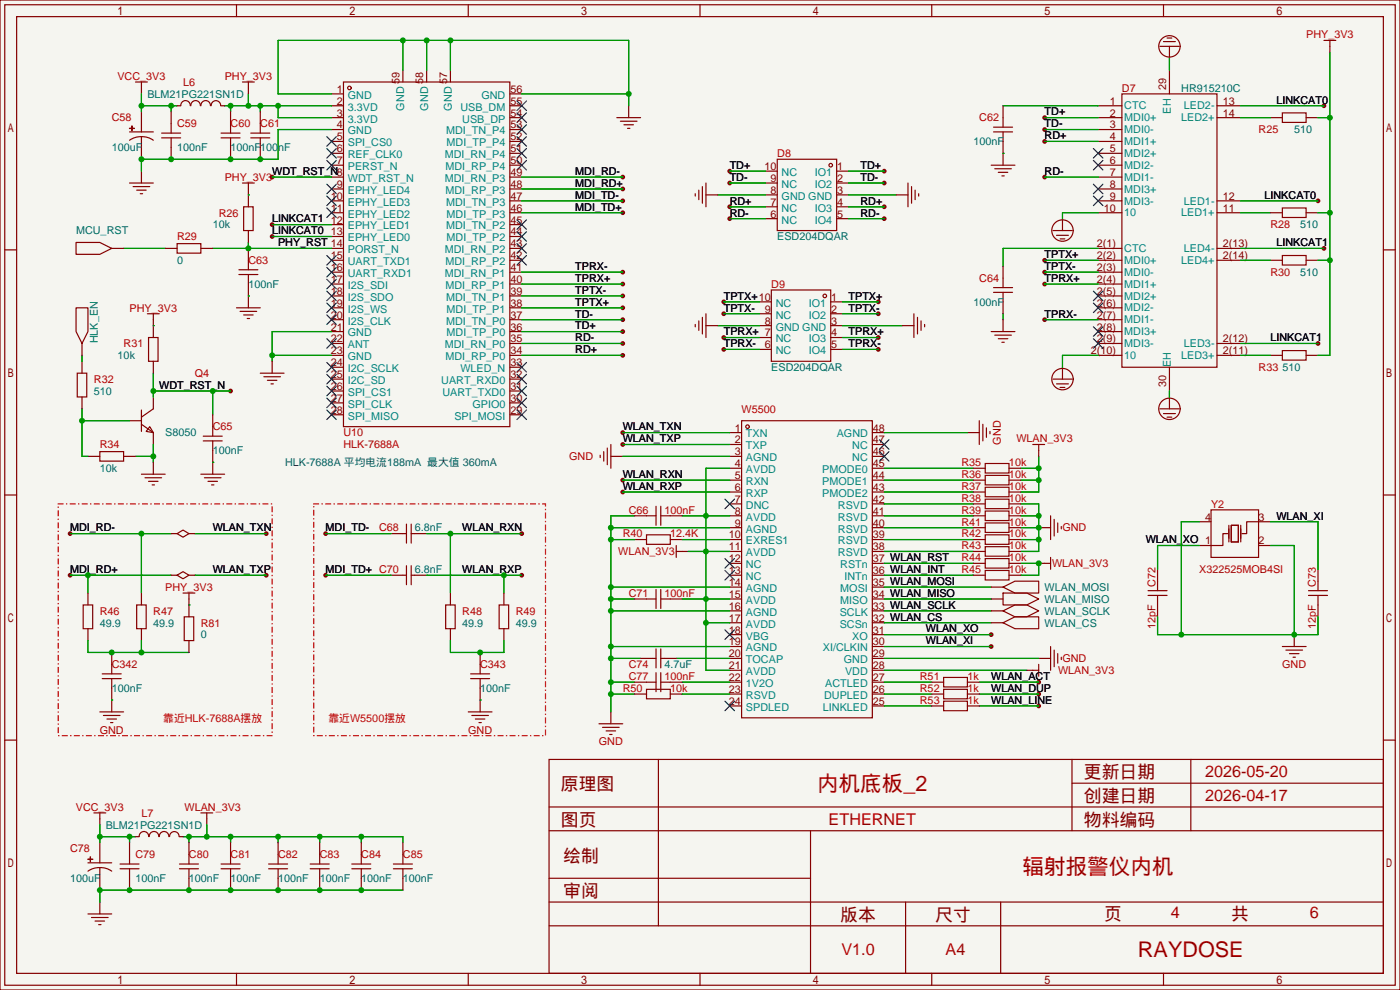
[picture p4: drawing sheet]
<svg xmlns="http://www.w3.org/2000/svg" width="299mm" height="212mm" viewBox="0 0 299 212" stroke-linecap="round" stroke-linejoin="round" font-family="sans-serif">
<path d="M0 0h299.2v211.6h-299.2z" fill="#f5f5f0" stroke="#850000" stroke-width=".25"/>
<g fill="#850000">
<circle cx="223.3" cy="27.7" r=".51"/>
<circle cx="223.3" cy="25.1" r=".51"/>
<circle cx="223.3" cy="30.2" r=".51"/>
<circle cx="223.3" cy="37.8" r=".51"/>
<circle cx="223.3" cy="55.6" r=".51"/>
<circle cx="223.3" cy="58.2" r=".51"/>
<circle cx="223.3" cy="68.3" r=".51"/>
<circle cx="223.3" cy="60.7" r=".51"/>
<circle cx="283" cy="53.1" r=".51"/>
<circle cx="281.7" cy="73.4" r=".51"/>
<circle cx="281.7" cy="42.9" r=".51"/>
<circle cx="187.7" cy="64.5" r=".51"/>
<circle cx="187.7" cy="67.1" r=".51"/>
<circle cx="187.7" cy="72.1" r=".51"/>
<circle cx="187.7" cy="74.7" r=".51"/>
<circle cx="154.7" cy="74.7" r=".51"/>
<circle cx="154.7" cy="67.1" r=".51"/>
<circle cx="154.7" cy="64.5" r=".51"/>
<circle cx="189" cy="36.6" r=".51"/>
<circle cx="189" cy="39.1" r=".51"/>
<circle cx="189" cy="44.2" r=".51"/>
<circle cx="189" cy="46.7" r=".51"/>
<circle cx="156" cy="46.7" r=".51"/>
<circle cx="156" cy="44.2" r=".51"/>
<circle cx="156" cy="39.1" r=".51"/>
<circle cx="156" cy="36.6" r=".51"/>
<circle cx="154.7" cy="72.1" r=".51"/>
<circle cx="283" cy="22.6" r=".51"/>
<circle cx="133.1" cy="75.9" r=".51"/>
<circle cx="133.1" cy="73.4" r=".51"/>
<circle cx="133.1" cy="70.9" r=".51"/>
<circle cx="133.1" cy="68.3" r=".51"/>
<circle cx="133.1" cy="65.8" r=".51"/>
<circle cx="133.1" cy="63.2" r=".51"/>
<circle cx="133.1" cy="60.7" r=".51"/>
<circle cx="133.1" cy="58.2" r=".51"/>
<circle cx="58.2" cy="50.5" r=".51"/>
<circle cx="58.2" cy="48" r=".51"/>
<circle cx="58.2" cy="37.8" r=".51"/>
<circle cx="49.3" cy="83.6" r=".51"/>
<circle cx="133.1" cy="37.8" r=".51"/>
<circle cx="133.1" cy="40.4" r=".51"/>
<circle cx="133.1" cy="42.9" r=".51"/>
<circle cx="133.1" cy="45.5" r=".51"/>
<circle cx="133.1" cy="92.5" r=".51"/>
<circle cx="133.1" cy="95" r=".51"/>
<circle cx="133.1" cy="102.6" r=".51"/>
<circle cx="133.1" cy="105.2" r=".51"/>
<circle cx="211.8" cy="135.6" r=".51"/>
<circle cx="211.8" cy="138.2" r=".51"/>
<circle cx="222" cy="145.8" r=".51"/>
<circle cx="222" cy="148.3" r=".51"/>
<circle cx="222" cy="150.9" r=".51"/>
<circle cx="111.5" cy="114" r=".51"/>
<circle cx="111.5" cy="122.9" r=".51"/>
<circle cx="69.6" cy="114" r=".51"/>
<circle cx="69.6" cy="122.9" r=".51"/>
<circle cx="15" cy="114" r=".51"/>
<circle cx="15" cy="122.9" r=".51"/>
<circle cx="56.9" cy="114" r=".51"/>
<circle cx="56.9" cy="122.9" r=".51"/>
</g>
<g fill="none" stroke="#850000" stroke-width=".25">
<path d="M1 1h297.2v209.6h-297.2zM3.6 3.6h292.1v204.4h-292.1zM29 17.5h2.5M30.2 17.5v2.6M50.5 1v2.6M51.8 17.5h2.6M53.1 17.5v2.6M73.4 17.5h35.6v73.7h-35.6zM86.1 15v2.5M91.2 15v2.5M96.3 15v2.5M100.1 1v2.6"/>
<path d="M149.6 1v2.6M199.1 1v2.6M247.9 9.9h4.1M248.7 1v2.6M248.7 8.9h2.5M249.4 8.1h1M249.9 9.9v2.5M249.9 15v5.1M283 8.6h2.5M284.2 8.6v2.6M27.7 27.4l1 .1zM27.7 39.1h5.1"/>
<path d="M27.7 28.2h5.1M28.2 26.9v1zM28.4 39.9h3.6M30.2 29.2l1.6 .3 1 .5M30.2 29.2l-1 .1-1.5 .7M30.2 23.9v4.3M30.2 29.2v4.8M30.2 36.6v2.5M34.5 29.5h4.1M34.5 28.4h4.1M36.6 23.9v4.5M36.6 29.5v4.5"/>
<path d="M40.7 22.6a1.01 1.01 0 0 0-1-1.1 1.01 1.01 0 0 0-1.1 1.1h-.8M40.8 22.6a1.01 1.01 0 0 1 1-1.1 1.01 1.01 0 0 1 1 1.1M42.9 22.6a1.01 1.01 0 0 1 1.1-1.1 1.01 1.01 0 0 1 1 1.1M45.1 22.6a1.01 1.01 0 0 1 1-1.1 1.01 1.01 0 0 1 1.1 1.1M47.2 22.6h.8M47.2 29.5h4.1M47.2 28.4h4.1M49.3 23.9v4.5M49.3 29.5v4.5M51.8 39.1h2.6M53.1 39.1v5.1M53.6 29.5h4.1"/>
<path d="M53.6 28.4h4.1M55.6 23.9v4.5M55.6 29.5v4.5M70.9 22.6h2.5M70.9 25.1h2.5M70.9 37.8h2.5M70.9 35.3h2.5M70.9 32.8h2.5M70.9 30.2h2.5M70.9 27.7h2.5M70.9 20.1h2.5M109 22.6h2.5"/>
<path d="M109 25.1h2.5M109 37.8h2.5M109 35.3h2.5M109 32.8h2.5M109 30.2h2.5M109 27.7h2.5M109 20.1h2.5M131.8 25.1h5.1M132.6 25.9h3.5M133.3 26.7h2.1M134.1 27.4h.5M134.4 22.6v2.5"/>
<path d="M150.1 39.9v3.5M150.9 39.1v5.1M163.6 36.6h2.5M163.6 39.1h2.5M166.1 34h12.7v15.3h-12.7zM178.8 36.6h2.6M178.8 39.1h2.6M194.1 39.1v5.1M194.8 39.9v3.5M211.8 35.3h5.1M212.3 27.2h4.1M212.3 28.2h4.1"/>
<path d="M212.6 36.1h3.6M213.4 36.8h2M214.1 37.6h.5M214.4 22.6v4.6M214.4 28.2v7.1M234.7 22.6h5.1M234.7 25.1h5.1M234.7 37.8h5.1M234.7 35.3h5.1M234.7 32.8h5.1M234.7 30.2h5.1M234.7 27.7h5.1"/>
<path d="M239.8 20.1h20.3v58.4h-20.3zM260.1 22.6h5.1M260.1 25.1h5.1M271.5 25.1h2.6M274.1 24.1h5v2.1h-5zM279.1 25.1h2.6M1 53.4h2.6M16.3 51.8h5l2.6 1.3-2.6 1.3h-5zM23.9 53.1h2.5M29.2 40.6h2M30 41.4h.5M35.3 53.1h2.5"/>
<path d="M37.8 52.1h5.1v2h-5.1zM42.9 53.1h2.6M51.1 58.7h4M51.1 57.7h4M52.1 44.2h2v5.1h-2zM53.1 49.3v2.5M53.1 53.1v4.6M53.1 58.7v7.1M70.9 53.1h2.5M70.9 55.6h2.5M70.9 42.9h2.5M70.9 45.5h2.5"/>
<path d="M70.9 40.4h2.5M70.9 58.2h2.5M70.9 48h2.5M70.9 50.5h2.5M109 53.1h2.5M109 55.6h2.5M109 42.9h2.5M109 45.5h2.5M109 40.4h2.5M109 58.2h2.5M109 48h2.5M109 50.5h2.5"/>
<path d="M148.6 41.4v.5M149.4 40.6v2.1M150.9 41.7h2.5M163.6 41.7h2.5M163.6 44.2h2.5M163.6 46.7h2.5M178.8 41.7h2.6M178.8 44.2h2.6M178.8 46.7h2.6M191.5 41.7h2.6M195.6 40.6v2.1M196.3 41.4v.5"/>
<path d="M214.4 56.9v4.6M225 49.3h4.1M225.8 50.3h2.5M226.6 51.1h1M227.1 46.7v2.6M234.7 53.1h5.1M234.7 55.6h5.1M234.7 42.9h5.1M234.7 45.5h5.1M234.7 40.4h5.1M234.7 58.2h5.1M260.1 53.1h5.1"/>
<path d="M260.1 55.6h5.1M260.1 42.9h5.1M260.1 45.5h5.1M271.5 55.6h2.6M271.5 45.5h2.6M274.1 44.4h5v2.1h-5zM274.1 54.6h5v2h-5zM279.1 55.6h2.6M279.1 45.5h2.6M295.7 53.4h2.5M16.3 65.8h2.5v5.1l-1.3 2.5-1.2-2.5zM16.5 79.8h2v5h-2z"/>
<path d="M17.5 73.4v2.5M17.5 77.2v2.6M31.5 67.1h2.5M31.7 72.1h2.1v5.1h-2.1zM32.8 67.1v5M32.8 77.2v2.6M50.5 65.8h5.1M51.3 66.5h3.6M52.1 67.3h2M52.8 68.1h.5M55.6 79.8h5.1M58.2 77.2v2.6"/>
<path d="M70.9 73.4h2.5M70.9 75.9h2.5M70.9 60.7h2.5M70.9 63.2h2.5M70.9 65.8h2.5M70.9 68.3h2.5M70.9 70.9h2.5M70.9 78.5h2.5M109 73.4h2.5M109 75.9h2.5M109 60.7h2.5M109 63.2h2.5"/>
<path d="M109 65.8h2.5M109 68.3h2.5M109 70.9h2.5M109 78.5h2.5M148.6 69.3v.5M149.4 68.6v2M150.1 67.8v3.6M150.9 69.6h2.5M150.9 67.1v5M162.3 64.5h2.5M162.3 67.1h2.5M162.3 69.6h2.5"/>
<path d="M162.3 72.1h2.5M162.3 74.7h2.5M164.8 62h12.7v15.2h-12.7zM177.5 64.5h2.6M177.5 67.1h2.6M177.5 69.6h2.6M177.5 72.1h2.6M177.5 74.7h2.6M192.8 69.6h2.5M195.3 67.1v5M196.1 67.8v3.6M196.8 68.6v2"/>
<path d="M197.6 69.3v.5M211.8 70.9h5.1M212.3 61.5h4.1M212.3 62.5h4.1M212.6 71.6h3.6M213.4 72.4h2M214.1 73.2h.5M214.4 62.5v4.6M214.4 68.3v2.6M227.1 78.5v2.5M234.7 73.4h5.1M234.7 75.9h5.1"/>
<path d="M234.7 60.7h5.1M234.7 63.2h5.1M234.7 65.8h5.1M234.7 68.3h5.1M234.7 70.9h5.1M249.9 78.5v5.1M260.1 73.4h5.1M260.1 75.9h5.1M271.5 75.9h2.6M274.1 74.9h5v2.1h-5zM279.1 75.9h2.6M17.5 84.8v2.6"/>
<path d="M18.8 97.5h2.5M21.3 96.5h5.1v2.1h-5.1zM26.4 97.5h2.6M27.7 89.9h2.5M30.2 87.6v4.6M30.2 90.7l2.6 1.8M32 91.2l.8 1.3-1.6-.3zM32.8 84.8v2.6l-2.6 1.8M32.8 92.5v2.5M32.8 98.8v2.5M43.4 94.2h4.1M43.4 93.2h4.1"/>
<path d="M45.5 88.6v4.6M45.5 94.2v7.1M56.4 80.5h3.5M57.1 81.3h2.1M57.9 82h.5M70.9 81h2.5M70.9 83.6h2.5M70.9 86.1h2.5M70.9 88.6h2.5M109 81h2.5M109 83.6h2.5M109 86.1h2.5"/>
<path d="M109 88.6h2.5M128.3 97.3v.5M129 96.5v2.1M129.8 95.8v3.5M130.6 97.5h2.5M130.6 95v5.1M156 97.5h2.5M156 92.5h2.5M156 95h2.5M158.5 89.9h27.9v63.5h-27.9zM186.4 97.5h2.6M186.4 92.5h2.6"/>
<path d="M186.4 95h2.6M206.8 92.5h2.5M209.3 89.9v5.1M210.1 90.7v3.5M210.6 99.1h5v2h-5zM210.8 91.4v2.1M211.6 92.2v.5M220.7 95h2.6M222 95v2.5M225 81h4.1M225.8 82h2.5M226.6 82.8h1"/>
<path d="M247.9 87.4h4.1M248.7 88.4h2.5M249.4 89.2h1M249.9 84.8v2.6M1 105.8h2.6M30.2 101.3h5.1M31 102.1h3.5M31.7 102.9h2.1M32.5 103.6h.5M36.6 114h1.2M37.8 114l1.3-.7 1.3 .7-1.3 .8zM40.4 114h1.3"/>
<path d="M42.9 101.3h5.1M43.7 102.1h3.5M44.4 102.9h2.1M45.2 103.6h.5M83.6 114h3.3M86.9 112v4.1M87.9 112v4.1M87.9 114h3.3M135.6 110.2h4.6M135.6 115.3h2.6M138.2 114.3h5.1v2h-5.1zM140.2 108.2v4.1"/>
<path d="M141.2 110.2h4.6M141.2 108.2v4.1M143.3 115.3h2.5M144.5 117.9h2.6M144.5 116.6v2.5M156 100.1h2.5M156 102.6h2.5M156 105.2h2.5M156 107.7h2.5M156 110.2h2.5M156 112.8h2.5M156 115.3h2.5"/>
<path d="M156 117.9h2.5M186.4 100.1h2.6M186.4 102.6h2.6M186.4 105.2h2.6M186.4 107.7h2.6M186.4 110.2h2.6M186.4 112.8h2.6M186.4 115.3h2.6M186.4 117.9h2.6M208 100.1h2.6M208 102.6h2.6M208 105.2h2.6"/>
<path d="M208 107.7h2.6M208 110.2h2.6M208 112.8h2.6M208 115.3h2.6M208 117.9h2.6M210.6 101.6h5v2h-5zM210.6 104.1h5v2.1h-5zM210.6 106.7h5v2h-5zM210.6 109.2h5v2.1h-5zM210.6 111.8h5v2h-5zM210.6 114.3h5v2h-5zM210.6 116.8h5v2.1h-5z"/>
<path d="M210.6 119.4h5v2h-5zM215.6 100.1h2.6M215.6 102.6h2.6M215.6 105.2h2.6M215.6 107.7h2.6M215.6 110.2h2.6M215.6 112.8h2.6M215.6 115.3h2.6M215.6 117.9h2.6M222 112.8h2.5M224.5 110.2v5.1M224.5 119.1v2.6"/>
<path d="M225.3 111v3.6M226.1 111.8v2M226.8 112.5v.5M256.3 111.5h2.5M258.8 109h10.2v10.1h-10.2zM262.4 114h-1v2.6h-5.1M262.6 112.3v3.5M263.1 112.3h1.6v3.5h-1.6zM265.2 112.3v3.5M269 116.6h2.5M271.5 111.5h-5.1v2.5h-1M295.7 105.8h2.5"/>
<path d="M17.8 129.3h2v5.1h-2zM18.8 126.7v2.6M18.8 134.4v2.5M23.9 139.4v4.6M29.2 129.3h2v5.1h-2zM30.2 126.7v2.6M30.2 134.4v2.5M36.6 122.9h1.2M37.8 122.9l1.3-.7 1.3 .7-1.3 .8zM39.1 126.7h2.6M39.4 131.8h2v5.1h-2zM40.4 122.9h1.3"/>
<path d="M40.4 126.7v5.1M40.4 136.9v2.5M83.6 122.9h3.3M86.9 120.9v4.1M87.9 122.9h3.3M87.9 120.9v4.1M95.2 129.3h2.1v5.1h-2.1zM96.3 126.7v2.6M96.3 134.4v2.5M102.6 139.4v4.6M106.7 129.3h2v5.1h-2zM107.7 126.7v2.6"/>
<path d="M107.7 134.4v2.5M135.6 128h4.6M140.2 126v4M140.2 138.7v4M141.2 128h4.6M141.2 126v4M141.2 138.7v4M156 120.4h2.5M156 122.9h2.5M156 125.5h2.5M156 128h2.5M156 130.6h2.5"/>
<path d="M156 133.1h2.5M156 135.6h2.5M156 138.2h2.5M186.4 120.4h2.6M186.4 122.9h2.6M186.4 125.5h2.6M186.4 128h2.6M186.4 130.6h2.6M186.4 133.1h2.6M186.4 135.6h2.6M186.4 138.2h2.6M208 120.4h2.6"/>
<path d="M208 122.9h2.6M210.6 121.9h5v2.1h-5zM211.8 125.5h2.6M211.8 128h2.6M211.8 130.6h2.6M211.8 133.1h2.6M214.4 126.7h5.1l2.5 1.3-2.5 1.3h-5.1zM214.4 133.1l2.5-1.3h5.1v2.6h-5.1zM214.4 130.6l2.5-1.3h2.6l2.5 1.3-2.5 1.2h-2.6zM214.4 125.5l2.5-1.3h5.1v2.5h-5.1zM215.6 120.4h2.6M215.6 122.9h2.6"/>
<path d="M222 120.4h2.5M224.5 138.2v5.1M225.3 138.9v3.6M226.1 139.7v2M245.4 127.3h4M245.4 126.2h4M247.4 121.7v4.5M247.4 127.3v4.5M274.1 138.2h5M274.8 138.9h3.6M275.6 139.7h2M276.6 135.6v2.6"/>
<path d="M279.7 127.3h4M279.7 126.2h4M281.7 121.7v4.5M281.7 127.3v4.5M1 158.2h2.6M21.3 152.1h5.1M21.8 145h4.1M21.8 144h4.1M22.1 152.9h3.6M22.9 153.7h2M23.6 154.4h.5M23.9 145v7.1"/>
<path d="M100.1 152.1h5.1M100.6 145h4M100.6 144h4M100.8 152.9h3.6M101.6 153.7h2M102.4 154.4h.5M102.6 145v7.1M128 154.7h5.1M128.8 155.4h3.5M129.5 156.2h2.1M130.3 157h.5M130.6 152.1v2.6"/>
<path d="M135.6 145.8h4.6M135.6 148.3h2.6M136.9 140.7h3.3M138.2 147.3h5.1v2.1h-5.1zM140.2 143.8v4M141.2 140.7h3.3M141.2 145.8h4.6M141.2 143.8v4M143.3 148.3h2.5M156 140.7h2.5M156 143.3h2.5M156 145.8h2.5"/>
<path d="M156 148.3h2.5M156 150.9h2.5M186.4 140.7h2.6M186.4 143.3h2.6M186.4 145.8h2.6M186.4 148.3h2.6M186.4 150.9h2.6M199.1 145.8h2.6M199.1 148.3h2.6M199.1 150.9h2.6M201.7 144.8h5.1v2h-5.1zM201.7 147.3h5.1v2.1h-5.1z"/>
<path d="M201.7 149.9h5.1v2h-5.1zM206.8 145.8h2.5M206.8 148.3h2.5M206.8 150.9h2.5M219.5 143.3h2.5M222 140.7h2.5M222 142v2.5M226.8 140.5v.5M276.4 140.5h.5M295.7 158.2h2.5M20.1 173.7h2.5M21.3 173.7v2.6"/>
<path d="M29 178.8h.7M29.7 178.8a1.01 1.01 0 0 1 1.1-1.1 1.01 1.01 0 0 1 1 1.1M31.9 178.8a1.01 1.01 0 0 1 1-1.1 1.01 1.01 0 0 1 1 1.1M34.1 178.8a1.01 1.01 0 0 1 1-1.1 1.01 1.01 0 0 1 1 1.1M36.2 178.8a1.01 1.01 0 0 1 1.1-1.1 1.01 1.01 0 0 1 1 1.1M38.4 178.8h.7M42.9 173.7h2.6M44.2 173.7v2.6M117.3 162.3h178.4v45.7h-178.4zM117.3 177.5h178.4M117.3 172.5h178.4M140.7 162.3v35.6"/>
<path d="M173.2 177.5v30.5M229.1 162.3v15.2M229.1 167.4h66.6M254.5 162.3v15.2M18.8 183.6l1 .1zM18.8 195.3h5.1M18.8 184.4h5.1M19.3 183.1v1.1zM19.6 196.1h3.5M20.3 196.9h2.1M21.1 197.6h.5M21.3 185.4l1.6 .3 1 .5"/>
<path d="M21.3 185.4l-1 .1-1.5 .7M21.3 180.1v4.3M21.3 185.4v4.8M21.3 192.8v2.5M25.7 185.7h4M25.7 184.7h4M27.7 180.1v4.6M27.7 185.7v4.5M38.4 185.7h4M38.4 184.7h4M40.4 180.1v4.6M40.4 185.7v4.5"/>
<path d="M47.2 185.7h4.1M47.2 184.7h4.1M49.3 180.1v4.6M49.3 185.7v4.5M57.4 185.7h4.1M57.4 184.7h4.1M59.4 180.1v4.6M59.4 185.7v4.5M66.3 185.7h4.1M66.3 184.7h4.1M68.3 180.1v4.6M68.3 185.7v4.5"/>
<path d="M75.2 185.7h4M75.2 184.7h4M77.2 180.1v4.6M77.2 185.7v4.5M84.1 185.7h4M84.1 184.7h4M86.1 180.1v4.6M86.1 185.7v4.5M117.3 197.9h178.4M117.3 192.8h178.4M117.3 187.7h55.9M193.5 192.8v15.2"/>
<path d="M213.9 192.8v15.2M50.5 208v2.6M100.1 208v2.6M149.6 208v2.6M199.1 208v2.6M248.7 208v2.6"/>
<circle cx="74.7" cy="18.8" r=".38"/>
<circle cx="249.9" cy="9.9" r="2.29"/>
<circle cx="177.5" cy="35.3" r=".38"/>
<circle cx="227.1" cy="49.3" r="2.29"/>
<circle cx="176.3" cy="63.2" r=".38"/>
<circle cx="159.8" cy="91.2" r=".38"/>
<circle cx="227.1" cy="81" r="2.29"/>
<circle cx="249.9" cy="87.4" r="2.29"/>
</g>
<g fill="none" stroke="#000085" stroke-width=".25">
<path d="M69.8 39.4l2.1 2M69.8 34.3l2.1 2M69.8 31.8l2.1 2M69.8 29.2l2.1 2M71.9 39.4l-2.1 2M71.9 34.3l-2.1 2M71.9 31.8l-2.1 2M71.9 29.2l-2.1 2M110.5 21.6l2 2M110.5 24.1l2 2.1M110.5 26.7l2 2M110.5 29.2l2 2"/>
<path d="M110.5 31.8l2 2M110.5 34.3l2 2M112.5 21.6l-2 2M112.5 24.1l-2 2.1M112.5 26.7l-2 2M112.5 29.2l-2 2M112.5 31.8l-2 2M112.5 34.3l-2 2M233.7 39.4l2 2M233.7 34.3l2 2M233.7 31.8l2 2M235.7 39.4l-2 2"/>
<path d="M235.7 34.3l-2 2M235.7 31.8l-2 2M69.8 59.7l2.1 2M69.8 57.2l2.1 2M69.8 54.6l2.1 2M69.8 44.4l2.1 2.1M69.8 41.9l2.1 2M71.9 59.7l-2.1 2M71.9 57.2l-2.1 2M71.9 54.6l-2.1 2M71.9 44.4l-2.1 2.1M71.9 41.9l-2.1 2"/>
<path d="M110.5 47l2 2M110.5 49.5l2 2.1M110.5 52.1l2 2M110.5 54.6l2 2M112.5 47l-2 2M112.5 49.5l-2 2.1M112.5 52.1l-2 2M112.5 54.6l-2 2M233.7 41.9l2 2M235.7 41.9l-2 2M69.8 77.5l2.1 2M69.8 72.4l2.1 2"/>
<path d="M69.8 67.3l2.1 2M69.8 64.8l2.1 2M69.8 62.2l2.1 2.1M71.9 62.2l-2.1 2.1M71.9 67.3l-2.1 2M71.9 77.5l-2.1 2M71.9 72.4l-2.1 2M71.9 64.8l-2.1 2M110.5 77.5l2 2M112.5 77.5l-2 2M233.7 72.4l2 2M233.7 62.2l2 2.1"/>
<path d="M233.7 64.8l2 2M233.7 69.8l2 2.1M235.7 72.4l-2 2M235.7 62.2l-2 2.1M235.7 64.8l-2 2M235.7 69.8l-2 2.1M69.8 87.6l2.1 2.1M69.8 85.1l2.1 2M69.8 82.5l2.1 2.1M69.8 80l2.1 2M71.9 87.6l-2.1 2.1M71.9 85.1l-2.1 2"/>
<path d="M71.9 82.5l-2.1 2.1M71.9 80l-2.1 2M110.5 80l2 2M110.5 82.5l2 2.1M110.5 85.1l2 2M110.5 87.6l2 2.1M112.5 80l-2 2M112.5 82.5l-2 2.1M112.5 85.1l-2 2M112.5 87.6l-2 2.1M188 96.5l2 2.1M188 94l2 2"/>
<path d="M190 96.5l-2 2.1M190 94l-2 2M154.9 106.7l2.1 2M154.9 119.4l2.1 2M157 106.7l-2.1 2M157 119.4l-2.1 2M154.9 121.9l2.1 2.1M154.9 134.6l2.1 2.1M157 121.9l-2.1 2.1M157 134.6l-2.1 2.1M154.9 149.9l2.1 2M157 149.9l-2.1 2"/>
</g>
<g fill="none" stroke="#009600" stroke-width=".25">
<path d="M86.1 8.6v6.4M91.2 8.6v6.4M96.3 8.6v6.4M249.9 12.4v2.6M284.2 11.2v64.7h-2.5M30.2 22.6h7.6M30.2 20.1v3.8M36.6 22.6v1.3M48 22.6h22.9M49.3 22.6v1.3M53.1 20.1v2.5M55.6 22.6v1.3"/>
<path d="M58.2 37.8h12.7M59.4 22.6v2.5h11.5M70.9 27.7h-11.5v6.3h-29.2v2.6M70.9 20.1h-11.5v-11.5h75v14M111.5 37.8h21.6M111.5 20.1h22.9M156 36.6h7.6M156 39.1h7.6M181.4 36.6h7.6M181.4 39.1h7.6M214.4 32.8h.1M214.4 22.6h20.3"/>
<path d="M223.3 25.1h11.4M223.3 27.7h11.4M223.3 30.2h11.4M223.3 37.8h11.4M265.2 25.1h6.3M265.2 22.6h17.8M281.7 25.1h2.5M26.4 53.1h8.9M45.5 53.1h25.4M53.1 41.7h.1M53.1 51.8v1.3M58.2 50.5h12.7"/>
<path d="M58.2 48h12.7M111.5 45.5h21.6M111.5 58.2h21.6M111.5 42.9h21.6M111.5 40.4h21.6M153.4 41.7h10.2M156 44.2h7.6M156 46.7h7.6M181.4 44.2h7.6M181.4 46.7h7.6M181.4 41.7h10.1M223.3 55.6h11.4"/>
<path d="M223.3 58.2h11.4M234.7 45.5h-7.6v1.2M234.7 53.1h-20.3v3.8M265.2 45.5h6.3M265.2 55.6h6.3M265.2 53.1h17.8M265.2 42.9h16.5M281.7 45.5h2.5M281.7 55.6h2.5M17.5 75.9v1.3M32.8 69.6h.1M32.8 79.8v5"/>
<path d="M53.1 63.2h.1M58.2 75.9h12.7M70.9 70.9h-12.7v6.3M111.5 75.9h21.6M111.5 68.3h21.6M111.5 60.7h21.6M111.5 73.4h21.6M111.5 70.9h21.6M111.5 65.8h21.6M111.5 63.2h21.6M153.4 69.6h8.9M154.7 64.5h7.6"/>
<path d="M154.7 67.1h7.6M154.7 72.1h7.6M154.7 74.7h7.6M180.1 64.5h7.6M180.1 67.1h7.6M180.1 72.1h7.6M180.1 74.7h7.6M180.1 69.6h12.7M214.4 67.1v1.2M223.3 68.3h11.4M223.3 60.7h11.4M234.7 75.9h-7.6v2.6"/>
<path d="M265.2 75.9h6.3M265.2 73.4h16.5M17.5 87.4v10.1h1.3M17.5 89.9h10.2M29 97.5h3.8M32.8 95v3.8M32.8 83.6h16.5M45.5 98.8h.1M45.5 83.6v5M133.1 97.5h22.9M133.1 92.5h22.9M133.1 95h22.9"/>
<path d="M189 92.5h17.8M222 97.5v7.7h-3.8M249.9 83.6v1.2M15 114h21.6M30.2 114v12.7M41.7 114h15.2M69.6 114h14M91.2 114h20.3M96.3 114v12.7M130.6 115.3h5M130.6 112.8h25.4M133.1 102.6h22.9"/>
<path d="M133.1 105.2h22.9M135.6 110.2h-5v41.9M145.8 115.3h10.2M145.8 110.2h10.2M147.1 117.9h8.9M156 100.1h-5.1v43.2h5.1M189 102.6h19M189 105.2h19M189 115.3h19M189 112.8h19M189 110.2h19M189 100.1h19"/>
<path d="M189 107.7h19M189 117.9h19M218.2 102.6h3.8M218.2 115.3h3.8M218.2 112.8h3.8M218.2 110.2h3.8M218.2 100.1h3.8M218.2 107.7h3.8v10.2h-3.8M256.3 116.6h-8.9v5.1M256.3 111.5h-3.8v24.1M271.5 116.6h5.1v19M271.5 111.5h10.2v10.2"/>
<path d="M15 122.9h21.6M18.8 136.9v2.5h21.6M18.8 122.9v3.8M30.2 136.9v2.5M40.4 129.3h.1M41.7 122.9h15.2M69.6 122.9h14M91.2 122.9h20.3M96.3 136.9v2.5h11.4v-2.5M107.7 122.9v3.8M130.6 138.2h25.4M130.6 130.6h25.4"/>
<path d="M130.6 128h5M130.6 125.5h25.4M145.8 128h10.2M150.9 133.1h5.1M189 138.2h22.8M189 130.6h22.8M189 128h22.8M189 125.5h22.8M189 120.4h19M189 122.9h19M189 133.1h22.8M189 135.6h22.8"/>
<path d="M218.2 120.4h3.8v2.5h-3.8M247.4 131.8v3.8h34.3v-3.8M23.9 149.6h.1M102.6 149.6h.1M130.6 145.8h5M130.6 140.7h6.3M130.6 148.3h5M144.5 140.7h11.5M145.8 145.8h10.2M145.8 148.3h10.2M189 145.8h10.1M189 140.7h33"/>
<path d="M189 148.3h10.1M189 143.3h30.5M189 150.9h10.1M209.3 145.8h12.7M209.3 148.3h12.7M209.3 150.9h12.7M21.3 176.3v3.8M21.3 178.8h7.7M27.7 178.8v1.3M39.1 178.8h47v1.3M40.4 178.8v1.3M44.2 176.3v2.5"/>
<path d="M49.3 178.8v1.3M59.4 178.8v1.3M68.3 178.8v1.3M77.2 178.8v1.3M86.1 190.2h-64.8v2.6"/>
</g>
<path d="M12.4 107.7h45.8v49.5h-45.8zM67.1 107.7h49.5v49.5h-49.5z" fill="none" stroke="#f00" stroke-width=".25" stroke-dasharray="1 .8 0 .8"/>
<g fill="#009600">
<circle cx="284.2" cy="55.6" r=".63"/>
<circle cx="284.2" cy="45.5" r=".63"/>
<circle cx="284.2" cy="25.1" r=".63"/>
<circle cx="86.1" cy="8.6" r=".63"/>
<circle cx="91.2" cy="8.6" r=".63"/>
<circle cx="96.3" cy="8.6" r=".63"/>
<circle cx="134.4" cy="20.1" r=".63"/>
<circle cx="58.2" cy="75.9" r=".63"/>
<circle cx="55.6" cy="34" r=".63"/>
<circle cx="49.3" cy="34" r=".63"/>
<circle cx="36.6" cy="34" r=".63"/>
<circle cx="30.2" cy="34" r=".63"/>
<circle cx="30.2" cy="22.6" r=".63"/>
<circle cx="36.6" cy="22.6" r=".63"/>
<circle cx="59.4" cy="22.6" r=".63"/>
<circle cx="55.6" cy="22.6" r=".63"/>
<circle cx="53.1" cy="22.6" r=".63"/>
<circle cx="49.3" cy="22.6" r=".63"/>
<circle cx="53.1" cy="53.1" r=".63"/>
<circle cx="32.8" cy="83.6" r=".63"/>
<circle cx="45.5" cy="83.6" r=".63"/>
<circle cx="32.8" cy="97.5" r=".63"/>
<circle cx="17.5" cy="89.9" r=".63"/>
<circle cx="130.6" cy="148.3" r=".63"/>
<circle cx="130.6" cy="145.8" r=".63"/>
<circle cx="130.6" cy="140.7" r=".63"/>
<circle cx="130.6" cy="138.2" r=".63"/>
<circle cx="130.6" cy="130.6" r=".63"/>
<circle cx="130.6" cy="128" r=".63"/>
<circle cx="130.6" cy="125.5" r=".63"/>
<circle cx="130.6" cy="115.3" r=".63"/>
<circle cx="130.6" cy="112.8" r=".63"/>
<circle cx="222" cy="102.6" r=".63"/>
<circle cx="222" cy="100.1" r=".63"/>
<circle cx="222" cy="110.2" r=".63"/>
<circle cx="222" cy="112.8" r=".63"/>
<circle cx="222" cy="115.3" r=".63"/>
<circle cx="222" cy="120.4" r=".63"/>
<circle cx="252.5" cy="135.6" r=".63"/>
<circle cx="276.6" cy="135.6" r=".63"/>
<circle cx="150.9" cy="117.9" r=".63"/>
<circle cx="150.9" cy="110.2" r=".63"/>
<circle cx="150.9" cy="128" r=".63"/>
<circle cx="150.9" cy="133.1" r=".63"/>
<circle cx="27.7" cy="190.2" r=".63"/>
<circle cx="40.4" cy="190.2" r=".63"/>
<circle cx="49.3" cy="190.2" r=".63"/>
<circle cx="59.4" cy="190.2" r=".63"/>
<circle cx="68.3" cy="190.2" r=".63"/>
<circle cx="77.2" cy="190.2" r=".63"/>
<circle cx="21.3" cy="190.2" r=".63"/>
<circle cx="21.3" cy="178.8" r=".63"/>
<circle cx="27.7" cy="178.8" r=".63"/>
<circle cx="44.2" cy="178.8" r=".63"/>
<circle cx="40.4" cy="178.8" r=".63"/>
<circle cx="49.3" cy="178.8" r=".63"/>
<circle cx="59.4" cy="178.8" r=".63"/>
<circle cx="68.3" cy="178.8" r=".63"/>
<circle cx="77.2" cy="178.8" r=".63"/>
<circle cx="96.3" cy="114" r=".63"/>
<circle cx="107.7" cy="122.9" r=".63"/>
<circle cx="102.6" cy="139.4" r=".63"/>
<circle cx="30.2" cy="114" r=".63"/>
<circle cx="18.8" cy="122.9" r=".63"/>
<circle cx="23.9" cy="139.4" r=".63"/>
<circle cx="30.2" cy="139.4" r=".63"/>
</g>
<g font-size="4.6" fill="#a90000">
<text x="174.6" y="169">内机底板_2</text>
<text x="218.5" y="186.8">辐射报警仪内机</text>
<text x="243.2" y="204.6">RAYDOSE</text>
</g>
<g font-size="3.8" fill="#840000">
<text x="231.6" y="166.4">更新日期</text>
<text x="119.9" y="168.9">原理图</text>
<text x="231.6" y="171.5">创建日期</text>
<text x="119.9" y="176.5">图页</text>
<text x="231.6" y="176.5">物料编码</text>
<text x="120.4" y="184.2">绘制</text>
<text x="120.4" y="191.8">审阅</text>
<text x="179.6" y="196.9">版本</text>
<text x="199.9" y="196.9">尺寸</text>
<text x="236" y="196.6">页</text>
<text x="263.1" y="196.6">共</text>
</g>
<g font-size="3.5" fill="#a90000">
<text x="257.6" y="166.1">2026-05-20</text>
<text x="257.6" y="171.1">2026-04-17</text>
<text x="177.1" y="176.2">ETHERNET</text>
<text x="250.2" y="196.3">4</text>
<text x="280" y="196.3">6</text>
<text x="179.8" y="204.2">V1.0</text>
<text x="202.1" y="204.2">A4</text>
</g>
<g font-size="2.3" fill="#a90000">
<text x="279.2" y="8.2">PHY_3V3</text>
<text x="25.1" y="17.1">VCC_3V3</text>
<text x="48" y="17.1">PHY_3V3</text>
<text x="39.1" y="18.3">L6</text>
<text x="239.8" y="19.6">D7</text>
<text x="23.9" y="26">C58</text>
<text x="37.8" y="27.2">C59</text>
<text x="49.3" y="27.2">C60</text>
<text x="55.6" y="27.2">C61</text>
<text x="209.3" y="26">C62</text>
<text x="269" y="28.5">R25</text>
<text x="166.1" y="33.6">D8</text>
<text x="48" y="38.7">PHY_3V3</text>
<text x="46.7" y="46.3">R26</text>
<text x="37.8" y="51.4">R29</text>
<text x="271.5" y="48.8">R28</text>
<text x="53.1" y="56.4">C63</text>
<text x="271.5" y="59">R30</text>
<text x="164.8" y="61.5">D9</text>
<text x="209.3" y="60.2">C64</text>
<text x="27.7" y="66.6">PHY_3V3</text>
<text x="26.4" y="74.2">R31</text>
<text x="20.1" y="81.8">R32</text>
<text x="41.7" y="80.6">Q4</text>
<text x="269" y="79.3">R33</text>
<text x="158.5" y="88.2">W5500</text>
<text x="21.3" y="95.8">R34</text>
<text x="45.5" y="92">C65</text>
<text x="73.4" y="93.3">U10</text>
<text x="73.4" y="95.8">HLK-7688A</text>
<text x="213.9" y="95" transform="rotate(-90 213.9 95)">GND</text>
<text x="217.2" y="94.5">WLAN_3V3</text>
<text x="121.6" y="98.3">GND</text>
<text x="205.5" y="99.6">R35</text>
<text x="215.6" y="99.6">10k</text>
<text x="205.5" y="102.2">R36</text>
<text x="205.5" y="104.7">R37</text>
<text x="205.5" y="107.2">R38</text>
<text x="215.6" y="102.2">10k</text>
<text x="215.6" y="104.7">10k</text>
<text x="215.6" y="107.2">10k</text>
<text x="81" y="113.6">C68</text>
<text x="134.4" y="109.8">C66</text>
<text x="142" y="109.8">100nF</text>
<text x="205.5" y="109.8">R39</text>
<text x="205.5" y="112.3">R41</text>
<text x="215.6" y="109.8">10k</text>
<text x="215.6" y="112.3">10k</text>
<text x="227.1" y="113.6">GND</text>
<text x="258.8" y="108.5">Y2</text>
<text x="132.1" y="118.7">WLAN_3V3</text>
<text x="133.1" y="114.9">R40</text>
<text x="143.3" y="114.9">12.4K</text>
<text x="205.5" y="114.9">R42</text>
<text x="205.5" y="117.4">R43</text>
<text x="205.5" y="119.9">R44</text>
<text x="215.6" y="114.9">10k</text>
<text x="215.6" y="117.4">10k</text>
<text x="215.6" y="119.9">10k</text>
<text x="205.5" y="122.5">R45</text>
<text x="215.6" y="122.5">10k</text>
<text x="224.9" y="121.2">WLAN_3V3</text>
<text x="246.9" y="125.5" transform="rotate(-90 246.9 125.5)">C72</text>
<text x="256.3" y="122.5">X322525MOB4SI</text>
<text x="281.2" y="125.5" transform="rotate(-90 281.2 125.5)">C73</text>
<text x="21.3" y="131.4">R46</text>
<text x="32.8" y="131.4">R47</text>
<text x="35.3" y="126.3">PHY_3V3</text>
<text x="98.8" y="131.4">R48</text>
<text x="110.2" y="131.4">R49</text>
<text x="134.4" y="127.6">C71</text>
<text x="142" y="127.6">100nF</text>
<text x="42.9" y="133.9">R81</text>
<text x="246.9" y="134.4" transform="rotate(-90 246.9 134.4)">12pF</text>
<text x="281.2" y="134.4" transform="rotate(-90 281.2 134.4)">12pF</text>
<text x="23.9" y="142.8">C342</text>
<text x="102.6" y="142.8">C343</text>
<text x="134.4" y="142.8">C74</text>
<text x="227.1" y="141.5">GND</text>
<text x="274" y="142.8">GND</text>
<text x="133.1" y="147.9">R50</text>
<text x="134.4" y="145.3">C77</text>
<text x="142" y="145.3">100nF</text>
<text x="143.3" y="147.9">10k</text>
<text x="196.6" y="145.3">R51</text>
<text x="196.6" y="147.9">R52</text>
<text x="206.8" y="145.3">1k</text>
<text x="206.8" y="147.9">1k</text>
<text x="226.1" y="144.1">WLAN_3V3</text>
<text x="196.6" y="150.4">R53</text>
<text x="206.8" y="150.4">1k</text>
<text x="21.3" y="156.8">GND</text>
<text x="100.1" y="156.8">GND</text>
<text x="128" y="159.3">GND</text>
<text x="16.2" y="173.3">VCC_3V3</text>
<text x="39.4" y="173.3">WLAN_3V3</text>
<text x="30.2" y="174.5">L7</text>
<text x="15" y="182.2">C78</text>
<text x="29" y="183.4">C79</text>
<text x="40.4" y="183.4">C80</text>
<text x="49.3" y="183.4">C81</text>
<text x="59.4" y="183.4">C82</text>
<text x="68.3" y="183.4">C83</text>
<text x="77.2" y="183.4">C84</text>
<text x="86.1" y="183.4">C85</text>
</g>
<g font-size="2.3" fill="#006464">
<text x="31.5" y="20.9">BLM21PG221SN1D</text>
<text x="252.5" y="19.6">HR915210C</text>
<text x="276.6" y="28.5">510</text>
<text x="23.9" y="32.3">100uF</text>
<text x="37.8" y="32.3">100nF</text>
<text x="49.3" y="32.3">100nF</text>
<text x="55.6" y="32.3">100nF</text>
<text x="208" y="31">100nF</text>
<text x="16.3" y="50.1">MCU_RST</text>
<text x="45.5" y="48.8">10k</text>
<text x="166.1" y="51.4">ESD204DQAR</text>
<text x="277.9" y="48.8">510</text>
<text x="37.8" y="56.4">0</text>
<text x="277.9" y="59">510</text>
<text x="53.1" y="61.5">100nF</text>
<text x="208" y="65.3">100nF</text>
<text x="20.9" y="73.4" transform="rotate(-90 20.9 73.4)">HLK_EN</text>
<text x="25.1" y="76.8">10k</text>
<text x="164.8" y="79.3">ESD204DQAR</text>
<text x="274.1" y="79.3">510</text>
<text x="20.1" y="84.4">510</text>
<text x="35.3" y="93.3">S8050</text>
<text x="21.3" y="100.9">10k</text>
<text x="45.5" y="97.1">100nF</text>
<text x="88.6" y="113.6">6.8nF</text>
<text x="88.6" y="122.5">6.8nF</text>
<text x="223.3" y="128.8">WLAN_MISO</text>
<text x="223.3" y="131.4">WLAN_SCLK</text>
<text x="223.3" y="126.3">WLAN_MOSI</text>
<text x="21.3" y="133.9">49.9</text>
<text x="32.8" y="133.9">49.9</text>
<text x="42.9" y="136.4">0</text>
<text x="98.8" y="133.9">49.9</text>
<text x="110.2" y="133.9">49.9</text>
<text x="223.3" y="133.9">WLAN_CS</text>
<text x="142" y="142.8">4.7uF</text>
<text x="23.9" y="147.9">100nF</text>
<text x="102.6" y="147.9">100nF</text>
<text x="22.6" y="177.1">BLM21PG221SN1D</text>
<text x="15" y="188.5">100uF</text>
<text x="29" y="188.5">100nF</text>
<text x="40.4" y="188.5">100nF</text>
<text x="49.3" y="188.5">100nF</text>
<text x="59.4" y="188.5">100nF</text>
<text x="68.3" y="188.5">100nF</text>
<text x="77.2" y="188.5">100nF</text>
<text x="86.1" y="188.5">100nF</text>
</g>
<g font-size="2.3" fill="#840000">
<text x="72" y="22.4">2</text>
<text x="72" y="19.8">1</text>
<text x="85.4" y="18" transform="rotate(-90 85.4 18)">59</text>
<text x="90.5" y="18" transform="rotate(-90 90.5 18)">58</text>
<text x="95.5" y="18" transform="rotate(-90 95.5 18)">57</text>
<text x="109.1" y="19.8">56</text>
<text x="109.1" y="22.4">55</text>
<text x="237.2" y="22.4">1</text>
<text x="249.2" y="19.3" transform="rotate(-90 249.2 19.3)">29</text>
<text x="261.4" y="22.4">13</text>
<text x="72" y="30">5</text>
<text x="72" y="27.5">4</text>
<text x="72" y="24.9">3</text>
<text x="109.1" y="24.9">54</text>
<text x="109.1" y="27.5">53</text>
<text x="109.1" y="30">52</text>
<text x="237.2" y="30">4</text>
<text x="237.2" y="27.5">3</text>
<text x="237.2" y="24.9">2</text>
<text x="261.4" y="24.9">14</text>
<text x="72" y="35.1">7</text>
<text x="72" y="32.5">6</text>
<text x="109.1" y="32.5">51</text>
<text x="109.1" y="35.1">50</text>
<text x="237.2" y="35.1">6</text>
<text x="237.2" y="32.5">5</text>
<text x="72" y="40.2">9</text>
<text x="109.1" y="37.6">49</text>
<text x="109.1" y="40.2">48</text>
<text x="163.4" y="36.3">10</text>
<text x="164.7" y="41.4">8</text>
<text x="164.7" y="38.9">9</text>
<text x="178.9" y="36.3">1</text>
<text x="178.9" y="38.9">2</text>
<text x="178.9" y="41.4">3</text>
<text x="237.2" y="40.2">8</text>
<text x="237.2" y="37.6">7</text>
<text x="70.7" y="47.8">12</text>
<text x="70.7" y="45.2">11</text>
<text x="70.7" y="42.7">10</text>
<text x="109.1" y="42.7">47</text>
<text x="109.1" y="45.2">46</text>
<text x="109.1" y="47.8">45</text>
<text x="164.7" y="46.5">6</text>
<text x="164.7" y="44">7</text>
<text x="178.9" y="44">4</text>
<text x="178.9" y="46.5">5</text>
<text x="235.9" y="45.2">10</text>
<text x="237.2" y="42.7">9</text>
<text x="261.4" y="42.7">12</text>
<text x="261.4" y="45.2">11</text>
<text x="70.7" y="50.3">13</text>
<text x="109.1" y="50.3">44</text>
<text x="109.1" y="52.9">43</text>
<text x="234.4" y="52.9">2(1)</text>
<text x="261.4" y="52.9">2(13)</text>
<text x="70.7" y="57.9">16</text>
<text x="70.7" y="55.4">15</text>
<text x="109.1" y="55.4">42</text>
<text x="109.1" y="57.9">41</text>
<text x="234.4" y="55.4">2(2)</text>
<text x="234.4" y="57.9">2(3)</text>
<text x="261.4" y="55.4">2(14)</text>
<text x="70.7" y="65.6">19</text>
<text x="70.7" y="63">18</text>
<text x="70.7" y="60.5">17</text>
<text x="109.1" y="60.5">40</text>
<text x="109.1" y="63">39</text>
<text x="109.1" y="65.6">38</text>
<text x="177.7" y="64.3">1</text>
<text x="234.4" y="60.5">2(4)</text>
<text x="234.4" y="63">2(5)</text>
<text x="234.4" y="65.6">2(6)</text>
<text x="70.7" y="70.6">21</text>
<text x="70.7" y="68.1">20</text>
<text x="109.1" y="68.1">37</text>
<text x="109.1" y="70.6">36</text>
<text x="163.4" y="69.4">8</text>
<text x="163.4" y="66.8">9</text>
<text x="177.7" y="66.8">2</text>
<text x="177.7" y="69.4">3</text>
<text x="177.7" y="71.9">4</text>
<text x="234.4" y="68.1">2(7)</text>
<text x="234.4" y="70.6">2(8)</text>
<text x="70.7" y="75.7">23</text>
<text x="70.7" y="73.2">22</text>
<text x="109.1" y="73.2">35</text>
<text x="109.1" y="75.7">34</text>
<text x="163.4" y="74.4">6</text>
<text x="177.7" y="74.4">5</text>
<text x="233.1" y="75.7">2(10)</text>
<text x="234.4" y="73.2">2(9)</text>
<text x="261.4" y="73.2">2(12)</text>
<text x="261.4" y="75.7">2(11)</text>
<text x="70.7" y="83.3">26</text>
<text x="70.7" y="80.8">25</text>
<text x="70.7" y="78.3">24</text>
<text x="109.1" y="78.3">33</text>
<text x="109.1" y="80.8">32</text>
<text x="109.1" y="83.3">31</text>
<text x="249.2" y="82.8" transform="rotate(-90 249.2 82.8)">30</text>
<text x="70.7" y="88.4">28</text>
<text x="70.7" y="85.9">27</text>
<text x="109.1" y="85.9">30</text>
<text x="109.1" y="88.4">29</text>
<text x="157.1" y="92.2">1</text>
<text x="157.1" y="94.8">2</text>
<text x="186.6" y="94.8">47</text>
<text x="186.6" y="92.2">48</text>
<text x="157.1" y="97.3">3</text>
<text x="157.1" y="99.8">4</text>
<text x="186.6" y="99.8">45</text>
<text x="186.6" y="97.3">46</text>
<text x="157.1" y="102.4">5</text>
<text x="157.1" y="104.9">6</text>
<text x="157.1" y="107.5">7</text>
<text x="186.6" y="107.5">42</text>
<text x="186.6" y="104.9">43</text>
<text x="186.6" y="102.4">44</text>
<text x="157.1" y="110">8</text>
<text x="157.1" y="112.5">9</text>
<text x="186.6" y="112.5">40</text>
<text x="186.6" y="110">41</text>
<text x="257.5" y="111.3">4</text>
<text x="269" y="111.3">3</text>
<text x="155.8" y="115.1">10</text>
<text x="155.8" y="117.6">11</text>
<text x="186.6" y="117.6">38</text>
<text x="186.6" y="115.1">39</text>
<text x="269" y="116.4">2</text>
<text x="155.8" y="120.2">12</text>
<text x="155.8" y="122.7">13</text>
<text x="155.8" y="125.2">14</text>
<text x="186.6" y="125.2">35 WLAN_MOSI</text>
<text x="186.6" y="122.7">36 WLAN_INT</text>
<text x="186.6" y="120.2">37 WLAN_RST</text>
<text x="155.8" y="127.8">15</text>
<text x="155.8" y="130.3">16</text>
<text x="186.6" y="130.3">33 WLAN_SCLK</text>
<text x="186.6" y="127.8">34 WLAN_MISO</text>
<text x="155.8" y="132.9">17</text>
<text x="155.8" y="135.4">18</text>
<text x="155.8" y="137.9">19</text>
<text x="186.6" y="137.9">30</text>
<text x="186.6" y="135.4">31</text>
<text x="186.6" y="132.9">32 WLAN_CS</text>
<text x="155.8" y="140.5">20</text>
<text x="155.8" y="143">21</text>
<text x="186.6" y="143">28</text>
<text x="186.6" y="140.5">29</text>
<text x="155.8" y="145.6">22</text>
<text x="155.8" y="148.1">23</text>
<text x="186.6" y="148.1">26</text>
<text x="186.6" y="145.6">27</text>
<text x="155.8" y="150.6">24</text>
<text x="186.6" y="150.6">25</text>
</g>
<g font-size="2.3" fill="#008484">
<text x="74.3" y="23.6">3.3VD</text>
<text x="74.3" y="21.1">GND</text>
<text x="86.4" y="23.7" transform="rotate(-90 86.4 23.7)">GND</text>
<text x="91.5" y="23.7" transform="rotate(-90 91.5 23.7)">GND</text>
<text x="96.6" y="23.7" transform="rotate(-90 96.6 23.7)">GND</text>
<text x="98.4" y="23.6">USB_DM</text>
<text x="102.9" y="21.1">GND</text>
<text x="240.3" y="23.4">CTC</text>
<text x="253" y="23.4">LED2-</text>
<text x="74.3" y="28.7">GND</text>
<text x="74.3" y="26.2">3.3VD</text>
<text x="95.3" y="28.7">MDI_TN_P4</text>
<text x="98.8" y="26.2">USB_DP</text>
<text x="240.3" y="28.5">MDI0-</text>
<text x="240.3" y="25.9">MDI0+</text>
<text x="250.2" y="24.3" transform="rotate(-90 250.2 24.3)">EH</text>
<text x="252.5" y="25.9">LED2+</text>
<text x="74.3" y="33.8">REF_CLK0</text>
<text x="74.3" y="31.3">SPI_CS0</text>
<text x="95.1" y="33.8">MDI_RN_P4</text>
<text x="95.5" y="31.3">MDI_TP_P4</text>
<text x="240.3" y="33.6">MDI2+</text>
<text x="240.3" y="31">MDI1+</text>
<text x="74.3" y="41.4">EPHY_LED4</text>
<text x="74.3" y="38.9">WDT_RST_N</text>
<text x="74.3" y="36.3">PERST_N</text>
<text x="95.1" y="38.9">MDI_RN_P3</text>
<text x="95.2" y="36.3">MDI_RP_P4</text>
<text x="95.2" y="41.4">MDI_RP_P3</text>
<text x="167.1" y="40.2">NC</text>
<text x="167.1" y="37.6">NC</text>
<text x="174.2" y="37.6">IO1</text>
<text x="174.2" y="40.2">IO2</text>
<text x="240.3" y="41.2">MDI3+</text>
<text x="240.3" y="38.6">MDI1-</text>
<text x="240.3" y="36.1">MDI2-</text>
<text x="74.3" y="46.5">EPHY_LED2</text>
<text x="74.3" y="44">EPHY_LED3</text>
<text x="95.3" y="44">MDI_TN_P3</text>
<text x="95.5" y="46.5">MDI_TP_P3</text>
<text x="167.1" y="47.8">NC</text>
<text x="167.1" y="45.2">NC</text>
<text x="167.1" y="42.7">GND GND</text>
<text x="174.2" y="45.2">IO3</text>
<text x="174.2" y="47.8">IO4</text>
<text x="240.3" y="43.7">MDI3-</text>
<text x="240.3" y="46.3">10</text>
<text x="252.5" y="46.3">LED1+</text>
<text x="253" y="43.7">LED1-</text>
<text x="74.3" y="51.6">EPHY_LED0</text>
<text x="74.3" y="49">EPHY_LED1</text>
<text x="95.3" y="49">MDI_TN_P2</text>
<text x="95.5" y="51.6">MDI_TP_P2</text>
<text x="240.3" y="53.9">CTC</text>
<text x="253" y="53.9">LED4-</text>
<text x="74.3" y="59.2">UART_RXD1</text>
<text x="74.3" y="56.7">UART_TXD1</text>
<text x="74.3" y="54.1">PORST_N</text>
<text x="95.1" y="54.1">MDI_RN_P2</text>
<text x="95.1" y="59.2">MDI_RN_P1</text>
<text x="95.2" y="56.7">MDI_RP_P2</text>
<text x="240.3" y="56.4">MDI0+</text>
<text x="240.3" y="59">MDI0-</text>
<text x="252.5" y="56.4">LED4+</text>
<text x="74.3" y="64.3">I2S_SDO</text>
<text x="74.3" y="61.7">I2S_SDI</text>
<text x="95.2" y="61.7">MDI_RP_P1</text>
<text x="95.3" y="64.3">MDI_TN_P1</text>
<text x="165.8" y="65.6">NC</text>
<text x="172.9" y="65.6">IO1</text>
<text x="240.3" y="61.5">MDI1+</text>
<text x="240.3" y="64">MDI2+</text>
<text x="74.3" y="71.9">GND</text>
<text x="74.3" y="69.4">I2S_CLK</text>
<text x="74.3" y="66.8">I2S_WS</text>
<text x="95.3" y="69.4">MDI_TN_P0</text>
<text x="95.5" y="66.8">MDI_TP_P1</text>
<text x="95.5" y="71.9">MDI_TP_P0</text>
<text x="165.8" y="70.6">GND GND</text>
<text x="165.8" y="68.1">NC</text>
<text x="172.9" y="68.1">IO2</text>
<text x="240.3" y="66.6">MDI2-</text>
<text x="240.3" y="69.1">MDI1-</text>
<text x="240.3" y="71.7">MDI3+</text>
<text x="74.3" y="77">GND</text>
<text x="74.3" y="74.4">ANT</text>
<text x="95.1" y="74.4">MDI_RN_P0</text>
<text x="95.2" y="77">MDI_RP_P0</text>
<text x="165.8" y="75.7">NC</text>
<text x="165.8" y="73.2">NC</text>
<text x="172.9" y="73.2">IO3</text>
<text x="172.9" y="75.7">IO4</text>
<text x="240.3" y="76.7">10</text>
<text x="240.3" y="74.2">MDI3-</text>
<text x="252.5" y="76.7">LED3+</text>
<text x="253" y="74.2">LED3-</text>
<text x="74.3" y="82.1">I2C_SD</text>
<text x="74.3" y="79.5">I2C_SCLK</text>
<text x="94.3" y="82.1">UART_RXD0</text>
<text x="98.4" y="79.5">WLED_N</text>
<text x="250.2" y="78.5" transform="rotate(-90 250.2 78.5)">EH</text>
<text x="74.3" y="89.7">SPI_MISO</text>
<text x="74.3" y="87.1">SPI_CLK</text>
<text x="74.3" y="84.6">SPI_CS1</text>
<text x="94.6" y="84.6">UART_TXD0</text>
<text x="97.1" y="89.7">SPI_MOSI</text>
<text x="101" y="87.1">GPIO0</text>
<text x="159.4" y="93.5">TXN</text>
<text x="178.8" y="93.5">AGND</text>
<text x="159.4" y="96">TXP</text>
<text x="159.4" y="98.6">AGND</text>
<text x="159.4" y="101.1">AVDD</text>
<text x="175.7" y="101.1">PMODE0</text>
<text x="182.2" y="98.6">NC</text>
<text x="182.2" y="96">NC</text>
<text x="159.4" y="103.7">RXN</text>
<text x="159.4" y="106.2">RXP</text>
<text x="175.7" y="106.2">PMODE2</text>
<text x="175.7" y="103.7">PMODE1</text>
<text x="159.4" y="108.7">DNC</text>
<text x="159.4" y="111.3">AVDD</text>
<text x="159.4" y="113.8">AGND</text>
<text x="179.1" y="113.8">RSVD</text>
<text x="179.1" y="111.3">RSVD</text>
<text x="179.1" y="108.7">RSVD</text>
<text x="159.4" y="116.4">EXRES1</text>
<text x="159.4" y="118.9">AVDD</text>
<text x="179.1" y="118.9">RSVD</text>
<text x="179.1" y="116.4">RSVD</text>
<text x="159.4" y="121.4">NC</text>
<text x="159.4" y="124">NC</text>
<text x="179.6" y="121.4">RSTn</text>
<text x="180.5" y="124">INTn</text>
<text x="159.4" y="126.5">AGND</text>
<text x="159.4" y="129.1">AVDD</text>
<text x="159.4" y="131.6">AGND</text>
<text x="179.5" y="131.6">SCLK</text>
<text x="179.6" y="129.1">MISO</text>
<text x="179.6" y="126.5">MOSI</text>
<text x="159.4" y="134.1">AVDD</text>
<text x="159.4" y="136.7">VBG</text>
<text x="179.5" y="134.1">SCSn</text>
<text x="182.2" y="136.7">XO</text>
<text x="159.4" y="139.2">AGND</text>
<text x="159.4" y="141.8">TOCAP</text>
<text x="175.9" y="139.2">XI/CLKIN</text>
<text x="180.4" y="141.8">GND</text>
<text x="159.4" y="144.3">AVDD</text>
<text x="159.4" y="146.8">1V2O</text>
<text x="159.4" y="149.4">RSVD</text>
<text x="176.1" y="149.4">DUPLED</text>
<text x="176.4" y="146.8">ACTLED</text>
<text x="180.6" y="144.3">VDD</text>
<text x="159.4" y="151.9">SPDLED</text>
<text x="175.9" y="151.9">LINKLED</text>
</g>
<g font-size="2.3">
<text x="272.8" y="22.1">LINKCAT0</text>
<text x="223.3" y="27.2">TD-</text>
<text x="223.3" y="24.7">TD+</text>
<text x="223.3" y="29.8">RD+</text>
<text x="58.2" y="37.4">WDT_RST_N8</text>
<text x="122.9" y="37.4">MDI_RD-</text>
<text x="122.9" y="39.9">MDI_RD+</text>
<text x="156" y="38.7">TD-</text>
<text x="156" y="36.1">TD+</text>
<text x="183.9" y="36.1">TD+</text>
<text x="183.9" y="38.7">TD-</text>
<text x="223.3" y="37.4">RD-</text>
<text x="58.2" y="47.5">LINKCAT1</text>
<text x="122.9" y="42.5">MDI_TD-</text>
<text x="122.9" y="45">MDI_TD+</text>
<text x="156" y="46.3">RD-</text>
<text x="156" y="43.7">RD+</text>
<text x="183.9" y="43.7">RD+</text>
<text x="183.9" y="46.3">RD-</text>
<text x="270.3" y="42.5">LINKCAT0</text>
<text x="58.2" y="50.1">LINKCAT0</text>
<text x="59.4" y="52.6">PHY_RST 14</text>
<text x="272.8" y="52.6">LINKCAT1</text>
<text x="122.9" y="57.7">TPRX-</text>
<text x="223.3" y="55.2">TPTX+</text>
<text x="223.3" y="57.7">TPTX-</text>
<text x="122.9" y="65.3">TPTX+</text>
<text x="122.9" y="62.8">TPTX-</text>
<text x="122.9" y="60.2">TPRX+</text>
<text x="154.7" y="64.1">TPTX+10</text>
<text x="181.4" y="64.1">TPTX+</text>
<text x="223.3" y="60.2">TPRX+</text>
<text x="122.9" y="70.4">TD+</text>
<text x="122.9" y="67.9">TD-</text>
<text x="154.7" y="66.6">TPTX-</text>
<text x="154.7" y="71.7">TPRX+ 7</text>
<text x="181.4" y="66.6">TPTX-</text>
<text x="181.4" y="71.7">TPRX+</text>
<text x="223.3" y="67.9">TPRX-</text>
<text x="122.9" y="75.5">RD+</text>
<text x="122.9" y="72.9">RD-</text>
<text x="154.7" y="74.2">TPRX-</text>
<text x="181.4" y="74.2">TPRX-</text>
<text x="271.5" y="72.9">LINKCAT1</text>
<text x="34" y="83.1">WDT_RST_N</text>
<text x="133.1" y="92">WLAN_TXN</text>
<text x="133.1" y="94.5">WLAN_TXP</text>
<text x="133.1" y="102.2">WLAN_RXN</text>
<text x="133.1" y="104.7">WLAN_RXP</text>
<text x="15" y="113.6">MDI_RD-</text>
<text x="45.5" y="113.6">WLAN_TXN</text>
<text x="69.6" y="113.6">MDI_TD-</text>
<text x="98.8" y="113.6">WLAN_RXN</text>
<text x="272.8" y="111">WLAN_XI</text>
<text x="244.9" y="116.1">WLAN_XO 1</text>
<text x="15" y="122.5">MDI_RD+</text>
<text x="45.5" y="122.5">WLAN_TXP</text>
<text x="69.6" y="122.5">MDI_TD+ C70</text>
<text x="98.8" y="122.5">WLAN_RXP</text>
<text x="197.9" y="135.2">WLAN_XO</text>
<text x="197.9" y="137.7">WLAN_XI</text>
<text x="211.8" y="145.3">WLAN_ACT</text>
<text x="211.8" y="147.9">WLAN_DUP</text>
<text x="211.8" y="150.4">WLAN_LINE</text>
</g>
<text font-size="2.3" fill="#0000c2" x="60.9" y="99.6">HLK-7688A 平均电流188mA 最大值 360mA</text>
<g font-size="2.3" fill="#f00">
<text x="34.9" y="154.2">靠近HLK-7688A摆放</text>
<text x="70.2" y="154.2">靠近W5500摆放</text>
</g>
</svg>
